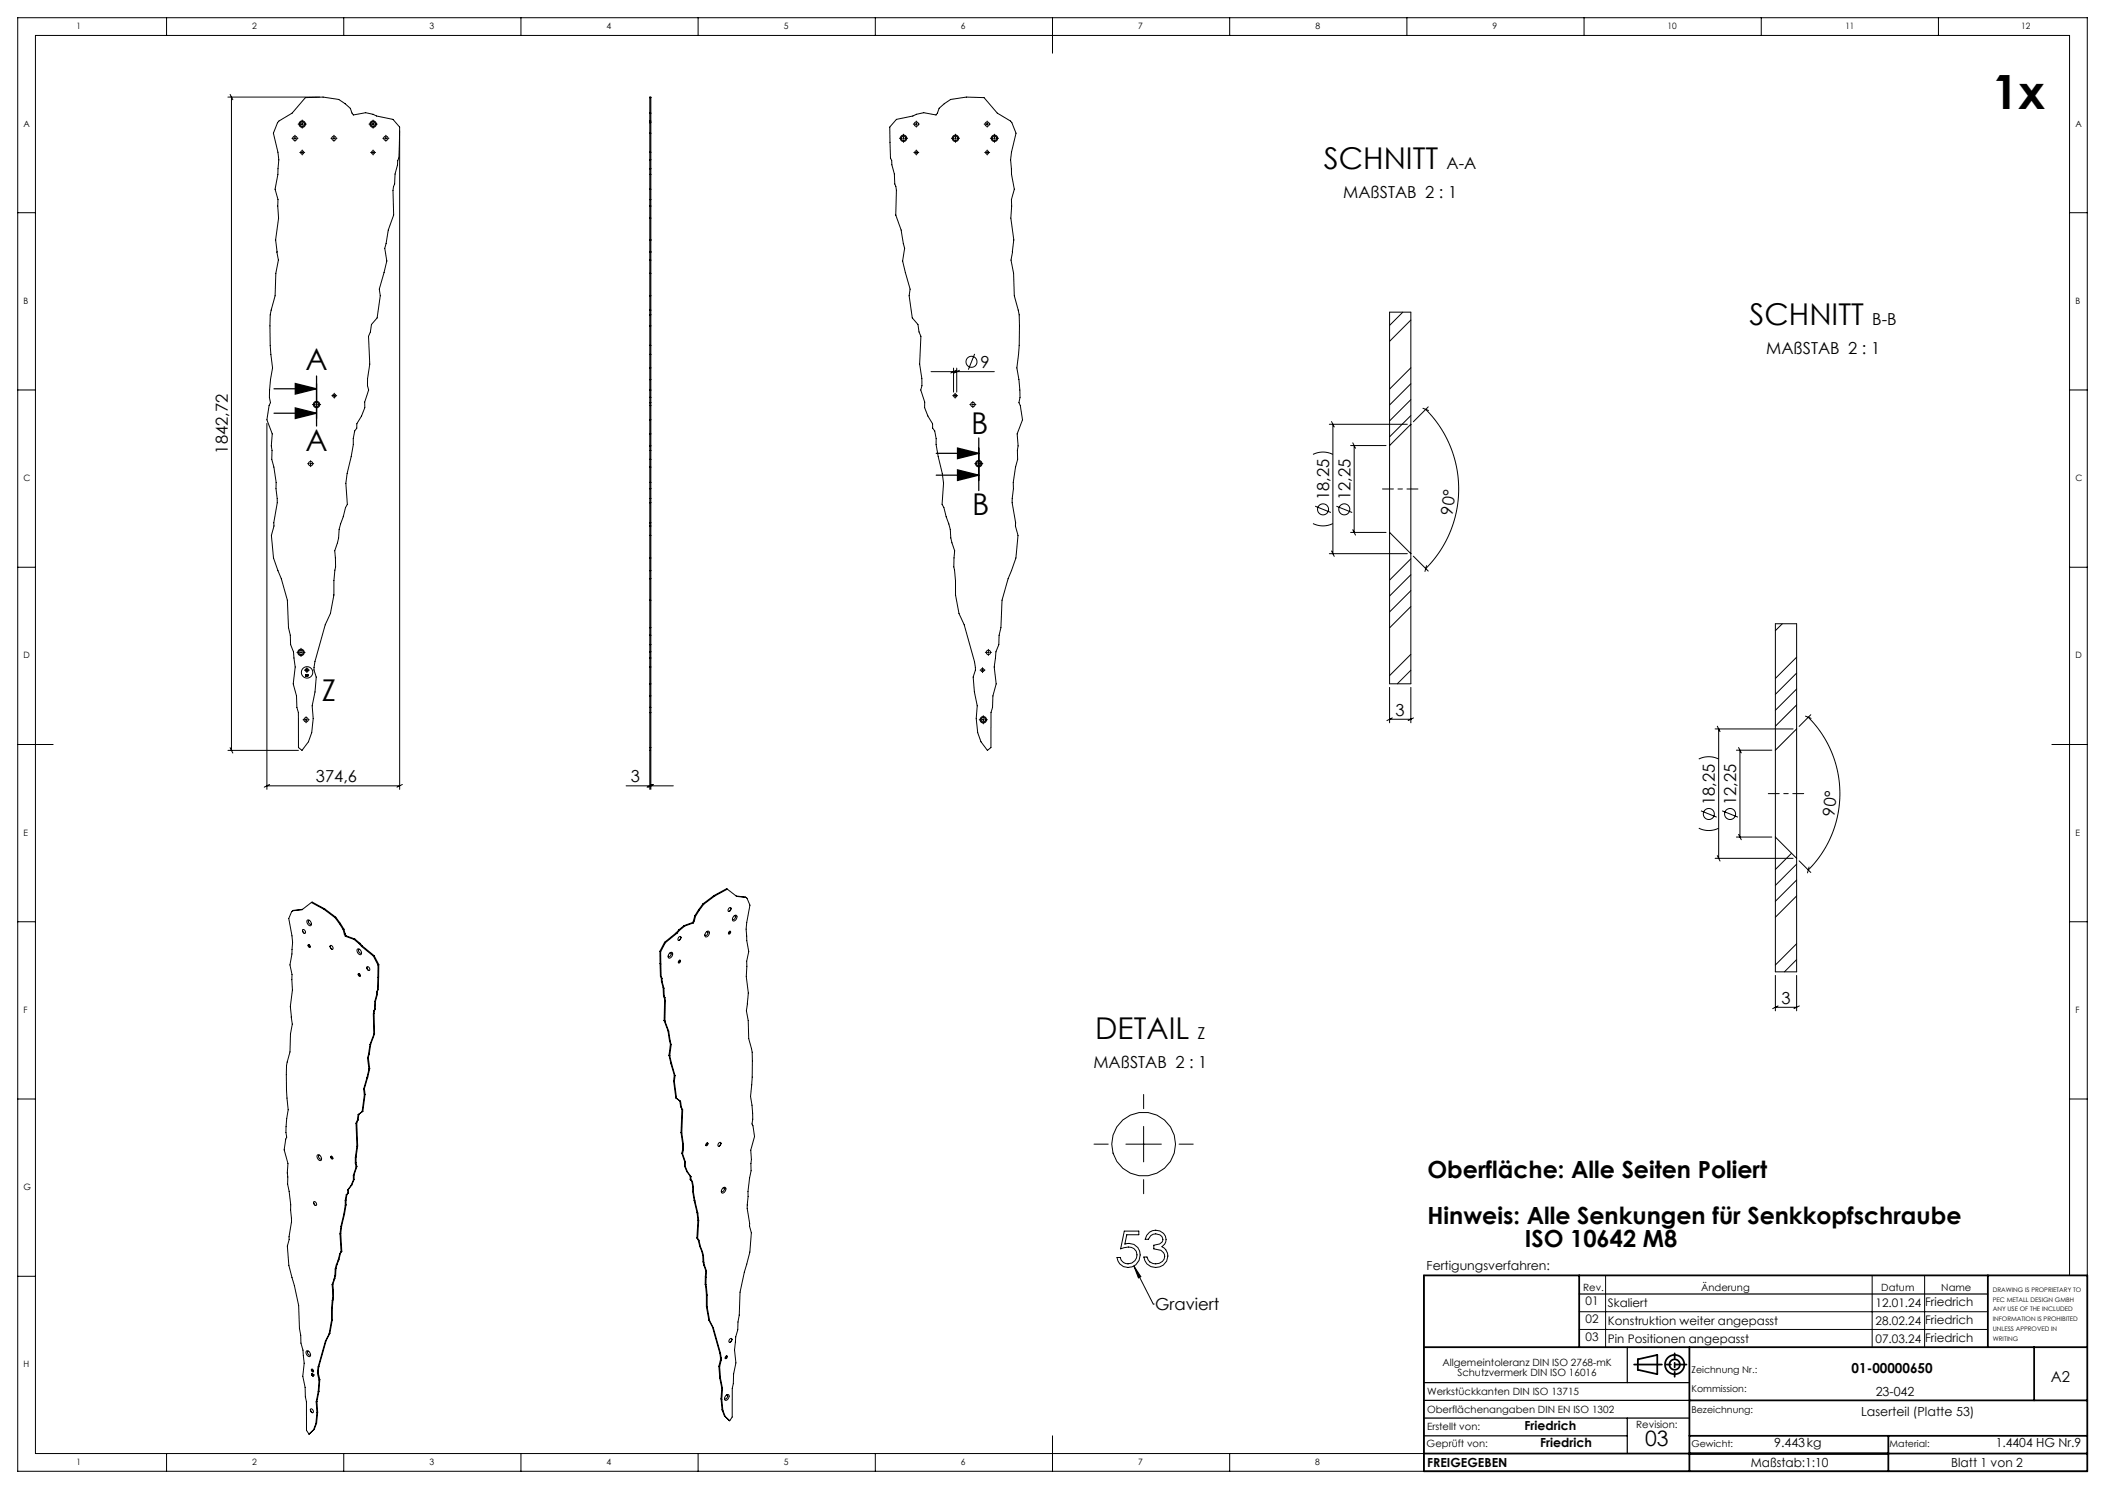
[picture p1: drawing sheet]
<svg xmlns="http://www.w3.org/2000/svg" width="594mm" height="420mm" viewBox="0 0 594 420" stroke-linecap="round" stroke-linejoin="round" font-family="sans-serif">
<g fill="none" stroke="#000" stroke-width=".28">
<path d="M47 5v5M97 5v5M147 5v5M197 5v5M247 5v5M297 5v10M347 5v5M397 5v5M447 5v5M497 5v5M547 5v5M64.3 27.4h25.9"/>
<path d="M64.9 26.6l.8 1.5M65.3 27.4v184.3M78.7 34.2l3.7-2.3 3.8-4.4 5-.1 4.4 .7 3.3 2.5 .8 1.8 3.5-.6 2.1 .4 1 .5 4.6 1 1.9 2.1-.2 8.8-.4 .7v1.2l-.7 2.6-.1 2.8-.5 1.8 .2 6.9-1.5 4.3-1 5.1 .5 3.7-2.1 7.9 .3 1.8-.9 6.3-1.6 1.8-.3 2.1-.5 1.3 .3 7.8-.6 4.1v2l.3 1.2-1.1 3.4v1.6l-.9 2.3-1.3 2.2v1.3l-.6 .8-.4 2.1v1.7l-1.7 8.1-.4 2.8 .4 6-.5 .9-1.4 4.6-.4 1.6-.1 2.3-1.1 3.7 .2 4.5a34.4 34.4 0 0 0-.5 8l-1 5.1-1.4 3.2-2.9 10.4-.3 2.4 .6 2-.3 4.2-.8 3.9 .3 3.6-.4 4-1 2.5-1.8 2.5-1-.8v-9.9l-.4-1.5-.1-3.2-1-3.4 .6-4.8-.5-4.2-.8-2.1-.1-2.6-.5-2.1-.3-7.8-1.7-6.1-2.2-5.8-.6-6.4 .7-2.6v-.9l.9-5.7-.3-4v-1.7l-.6-4.3-.6-2.2 .1-2.5-.2-1.3 .2-3.4-1.5-4 .6-4 .4-.8a24 24 0 0 1 .6-9.8 61.9 61.9 0 0 1-.4-16.3l1.1-4.1 .2-6.3 .8-3.7-.8-5.8 .8-6.1-.2-5.2-.8-2.9 .8-4.2 .3-4.1-.3-2.2-1.3-5.3 1.2-3zM82.4 39h.3M83 39h.5M83.2 38.1v.4M83.2 38.8v.5M83.2 39.5v.4M83.7 39h.4M84.1 35h.7M85 35h.5M85.3 33.8v.7"/>
<path d="M85.3 34.8v.5M85.3 35.5v.7M85.8 35h.6M93.4 39h.3M94 39h.5M94.2 38.1v.4M94.2 38.8v.5M94.2 39.5v.4M94.7 39h.4M104.1 35h.7M105 35h.5M105.3 33.8v.7"/>
<path d="M105.3 34.8v.5M105.3 35.5v.7M105.8 35h.6M108 39h.4M108.6 39h.5M108.9 38.1v.4M108.9 38.8v.5M108.9 39.5v.4M109.4 39h.4M112.8 36.8v185.9M183.4 27.4h.3v184.3h-.3zM183.4 34.6h.3"/>
<path d="M183.4 37.6h.3M183.4 34.1h.3M183.4 31.9h.3M183.4 27.5h.3M253 33.7l4.6-1 1-.5 2.1-.4 3.4 .6 .9-1.8 3.3-2.5 4.4-.7 5 .1 3.7 4.4 3.8 2.3 .3 .4 1.2 3-1.3 5.3-.2 2.2 .2 4.1 .8 4.2-.8 2.9-.2 5.2 .9 6.1-.8 5.8 .7 3.7 .2 6.3 1.1 4.1a58.6 58.6 0 0 1-.4 16.3 24 24 0 0 1 .6 9.8l.4 .8 .6 4-1.5 4 .3 3.4-.2 1.3 .1 2.5-.6 2.2-.7 4.3 .1 1.7-.4 4 1 5.7-.1 .9 .8 2.6-.6 6.4-2.2 5.8-1.7 6.1-.4 7.8-.5 2.1-.1 2.6-.8 2.1-.5 4.2 .6 4.8-.9 3.4-.1 3.2-.5 1.5v9.9l-1 .8-1.8-2.5-.9-2.5-.4-4 .3-3.6-.8-3.9-.4-4.2 .7-2-.1-.7-.2-1.7-2.9-10.4a23.1 23.1 0 0 1-2.5-12.4l-.4-3.9 .2-4.5-1.1-3.7-.1-2.3-.5-1.6-1.4-4.6-.5-.9 .5-6-.4-2.8-1.7-8.1v-1.7l-.4-2.1-.6-.8v-1.3l-1.4-2.2-.9-2.3v-1.6l-1.1-3.4 .4-1.2-.1-2-.6-4.1 .4-7.8-.6-1.3-.3-2.1-1.6-1.8-.9-6.3 .3-1.8-2.1-7.9 .6-3.7-1-5.1-1.5-4.3 .2-6.9-.5-1.8-.1-2.8-.7-2.6-.1-1.2-.3-.7-.2-8.8zM253.8 39h.7M254.7 39h.5M255 37.8v.7M255 38.8v.5M255 39.5v.7M255.5 39h.6M257.7 35h.4"/>
<path d="M258.3 35h.5M258.6 34.1v.4M258.6 34.8v.5M258.6 35.5v.4M259.1 35h.3M268.5 39h.6M269.4 39h.5M269.6 37.8v.7M269.6 38.8v.5M269.6 39.5v.7M270.1 39h.7M277.7 35h.4"/>
<path d="M278.3 35h.5M278.6 34.1v.4M278.6 34.8v.5M278.6 35.5v.4M279.1 35h.3M279.5 39h.6M280.4 39h.5M280.6 37.8v.7M280.6 38.8v.5M280.6 39.5v.7M281.1 39h.7M5 60h5"/>
<path d="M84.6 43h.2M85 43h.5M85.3 42.3v.2M85.3 42.8v.5M85.3 43.5v.2M85.8 43h.2M104.6 43h.2M105 43h.5M105.3 42.3v.2M105.3 42.8v.5M105.3 43.5v.2M105.8 43h.2"/>
<path d="M183.4 42.9h.3M183.4 49.2h.3M183.4 53.4h.3M183.4 56.3h.3M183.4 58.1h.3M183.4 47.6h.3M183.4 45.1h.3M257.9 43h.2M258.3 43h.5M258.6 42.3v.2M258.6 42.8v.5M258.6 43.5v.2"/>
<path d="M259.1 43h.2M277.9 43h.2M278.3 43h.5M278.6 42.3v.2M278.6 42.8v.5M278.6 43.5v.2M279.1 43h.2M584 60h5M183.4 77.1h.3M183.4 67.6h.3M183.4 67.8h.3M183.4 61.5h.3"/>
<path d="M183.4 71h.3M183.4 73.4h.3M183.4 71.2h.3M183.4 88.8h.3M183.4 91.9h.3M183.4 97.4h.3M183.4 100h.3M183.4 87.5h.3M183.4 83.4h.3M275 99.8l-1.7 4.5M395.9 88.1l-3.8 3.7M398.1 90.3l-6 6"/>
<path d="M5 110h5M75.3 119.4v103.3M88.2 114.1h.6M89.1 114.1h.5M89.3 112.9v.7M89.3 113.9v.5M89.3 114.6v.7M89.8 114.1h.7M93.6 111.6h.2M94.1 111.6h.5M94.3 110.9v.2M94.3 111.4v.5"/>
<path d="M94.3 112.1v.2M94.8 111.6h.2M183.4 110h.3M183.4 114.4h.3M183.4 118.4h.3M183.4 113.6h.3M183.4 112.1h.3M183.4 107.1h.3M183.4 103.8h.3M262.7 104.8h17.9M268.8 111.6h.2M269.1 103.8v6.8"/>
<path d="M269.3 111.6h.5M269.5 110.9v.2M269.5 111.4v.5M269.5 112.1v.2M269.8 104.4l-1.5 .8M270 103.8v6.8M270 111.6h.2M270.7 104.4l-1.5 .8M273.7 114.1h.3M274.3 114.1h.5M274.5 113.2v.4M274.5 113.9v.5"/>
<path d="M274.5 114.6v.4M275 114.1h.4M375.1 119.7h22M375.7 118.9l.8 1.5M376.1 119.7v36.5M398.1 103.7l-6 6M398.1 108.2l-6 6M398.1 112.7l-6 6M398.1 117.2l-6 6M398.1 119.7v-31.6h-6v37.6M398.1 119.7v36.5M398.1 119.7l-6 6"/>
<path d="M401.5 115.2l1.6 .6M402.3 115.5a31.8 31.8 0 0 1 0 44.9M403 114.8l-4.2 4.2M584 110h5M86.8 130.8h.4M87.4 130.8h.5M87.7 129.9v.4M87.7 130.5v.5M87.7 131.3v.3M88.2 130.8h.3M183.4 122.4h.3M183.4 125.8h.3"/>
<path d="M183.4 127.1h.3M183.4 129.6h.3M183.4 131.8h.3M183.4 136.1h.3M183.4 137.8h.3M275 130.8h.7M275.9 130.8h.5M276.2 129.6v.7M276.2 130.5v.5M276.2 131.3v.6M276.7 130.8h.7M370.5 128.2a6.3 6.3 0 0 1 5.6 0"/>
<path d="M381.1 125.7h10M381.7 124.9l.8 1.5M382.1 125.7v24.5M392.1 125.7v24.5M5 160h5M183.4 151h.3M183.4 157.4h.3M183.4 148.4h.3M183.4 147.5h.3M183.4 141.8h.3M183.4 140.6h.3M370.5 147.7a6.3 6.3 0 0 0 5.6 0"/>
<path d="M371.1 142.8l4.5 1.8M375.1 156.2h22M375.7 155.4l.8 1.5M377.1 142.8l4.5 1.8M381.1 150.2h10M381.7 149.4l.8 1.5M392.1 150.2v42.7h6v-36.7M392.1 150.2l6 6M398.1 157.6l-6 6M398.8 156.9l4.2 4.2M402.5 159.6l-.4 1.6M584 160h5"/>
<path d="M183.4 161h.3M183.4 163.2h.3M183.4 169.3h.3M183.4 177.1h.3M183.4 179.2h.3M398.1 162.1l-6 6M398.1 166.6l-6 6M398.1 171.1l-6 6M502.9 175.9l-1.9 2M83.8 184h.6M84.7 184h.5M84.9 182.9v.6"/>
<path d="M84.9 183.8v.5M84.9 184.5v.7M85.4 184h.7M85.9 189h.2M86.3 190.2h.2M86.4 189h.5M86.4 190.3l.2 .3-.2 .2-.2-.2h.3l-.2-.1zM86.5 190.2v.1M86.6 188.3v.2M86.6 188.8v.5M86.6 189.5v.2M86.6 190.6h.1"/>
<path d="M86.8 190.3h.1M86.7 190.5l.2 .1M86.7 190.4v.1M86.8 190.2l.1 .4M86.8 190.3l-.1 .1M86.9 190.6h-.3M86.9 190.6l-.1 .2-.2-.2M87.1 189h.2M183.4 181.8h.3M183.4 183.9h.3M183.4 188.1h.3M183.4 192.9h.3"/>
<path d="M183.4 196.3h.3M183.4 185.6h.3M183.4 199.5h.3M276.6 189h.2M277 189h.5M277.3 188.3v.2M277.3 188.8v.5M277.3 189.5v.2M277.8 189h.2M278 184h.4M278.7 184h.5M278.9 183.2v.3"/>
<path d="M278.9 183.8v.5M278.9 184.5v.4M279.4 184h.4M392.1 193.9v10M398.1 184.6l-6 6M398.1 189.1l-3.8 3.8M398.1 193.9v10M507 185.4l-6 6M507 189.9l-6 6M507 194.3l-6 6M507 198.8l-6 6M5 210h10"/>
<path d="M64.3 211.7h19.9M64.9 210.9l.8 1.5M85.5 203h.4M86.1 203h.5M86.4 202.2v.3M86.4 202.8v.5M86.4 203.5v.4M86.9 203h.3M183.4 211.9v10.8M183.4 201h.3M183.4 210.9h.3M183.7 211.9v10.8"/>
<path d="M276.3 203h.7M277.2 203h.5M277.5 201.9v.6M277.5 202.8v.5M277.5 203.5v.7M278 203h.6M392.1 202.9h6M392.9 202.5l-1.5 .8M398.9 202.5l-1.5 .8M479.4 214.1a6.3 6.3 0 0 1 5.6 0M484 205.6h22M484.6 204.8l.8 1.6"/>
<path d="M485 205.6v36.5M490 211.6h10M490.6 210.8l.8 1.6M491 211.6v24.5M501 211.6v24.5M507 205.6v-29.7h-6v35.7M507 205.6v36.5M507 205.6l-6 6M509.5 202l1.6 .6M510.3 202.3a30.5 30.5 0 0 1 0 43.1M511 201.6l-3.3 3.3M579 210h10"/>
<path d="M75.3 221.7h37.5M76.1 221.3l-1.5 .7M113.5 221.3l-1.5 .7M176.7 221.7h13.3M184.1 221.3l-1.5 .7M184.4 221.3l-1.5 .7M479.4 233.6a6.3 6.3 0 0 0 5.6 0M480 228.7l4.4 1.8M486 228.7l4.4 1.8M490 236.1h10M490.6 235.3l.8 1.6M501 236.1v38h6v-32"/>
<path d="M501 236.1l6 6M5 260h5M82.6 256.9l-1.1 2.2a24 24 0 0 1 .3 13.1l.6 2.7 .1 4.3a20.9 20.9 0 0 0 0 9.7l-.5 2.7-.2 5.1-.8 2.9a55.3 55.3 0 0 0 .3 13.4 21.1 21.1 0 0 0-.4 7.8l-.3 .5-.4 3 1.1 3.9-.2 2.6 .1 3.2 .8 5.8 .3 4.8-.7 4.2v.8l-.5 1.9 .4 5.4 1.6 5.7 1.2 5.6 .2 6.5 .4 1.9v2.3a21.9 21.9 0 0 1 .5 9.3l.7 3.1 .1 2.7 .3 1.4v8.1l.7 1M85.4 256.5l-2.8 .4M86.7 259.6a.95 .95 0 0 1 1 .4 .95 .95 0 0 1-.1 1.1l-.8-.5zM87.4 259.6a.52 .52 0 0 0-.3 .8 .52 .52 0 0 0 .8 .1M87.9 254.6l-2.7 2-2.6 .3M87.9 254.6l3.5 1.9M87.9 254.6l.2-.2 3.5 2M91.4 256.5l3.1 2.3M91.6 256.4l-.2 .1M91.6 256.4l3.1 2.3"/>
<path d="M94.5 258.8l1.3 1.8M94.7 258.7l-.2 .1M94.7 258.7l1.3 1.7M195.7 259.6l.2 .1M195.7 259.6l-.2 .6M195.9 259.7l-.2 .6M196.1 258.3l.2 .1M196.1 258.3l-.4 1.3M196.3 258.4l-.4 1.3M197.1 256.7l.2 .1M197.1 256.7l-1 1.6M197.3 256.8l-1 1.6"/>
<path d="M198.4 255l.2 .1M198.4 255l-1.3 1.7M198.6 255.1l-1.3 1.7M201.5 252.6l.2 .1M201.5 252.6l-3.1 2.4M201.7 252.7l-3.1 2.4M205.2 250.8l-3.5 1.9M205.2 250.8l2.7 2 2.6 .4M205.2 250.8l-.2-.1-3.5 1.9M205.7 256.2a.4 .4 0 0 1 .7 0 .4 .4 0 0 1-.3 .6 .38 .38 0 0 1-.6 .2 .38 .38 0 0 1 0-.6zM206.3 256.2l-.5 .9M207.1 258.4a.52 .52 0 0 1 .8-.2 .52 .52 0 0 1 0 .9l-.1 .1a.61 .61 0 0 1-.9 .6 .61 .61 0 0 1 0-1.1z"/>
<path d="M207.2 258.3a.52 .52 0 0 1 .2 .7 .52 .52 0 0 1-.7 .2M207.7 252.7l2.8 .5M210.5 253.2l1.1 2.1a24 24 0 0 0-.3 13.1l-.6 2.7-.1 4.4a20.9 20.9 0 0 1 0 9.6l.5 2.8 .2 5.1 .8 2.8a55.3 55.3 0 0 1-.3 13.5 21.1 21.1 0 0 1 .4 7.7l.3 .5 .4 3.1-1.1 3.8 .2 2.7-.1 3.1-.8 5.9-.3 4.8 .7 4.2v.8l.5 1.8-.4 5.5-1.6 5.6-1.2 5.7-.2 6.4-.4 2v2.2a21.9 21.9 0 0 0-.5 9.3l-.7 3.2-.1 2.7-.3 1.3v8.1l-.7 1.1M484 242.1h22M484.6 241.3l.8 1.6M505.6 240.7l-4.6 4.5M507 243.7l-6 6M507 248.2l-6 6M507 252.7l-6 6M507.7 242.8l3.3 3.3M510.5 244.6l-.5 1.6M584 260h5"/>
<path d="M85.4 262.4l.5 .9M85.5 262.2h.2l.4 .4a.41 .41 0 0 1-.1 .7 .41 .41 0 0 1-.5-.4zM87 266.5l.4 .2a.32 .32 0 0 1 .2 .4 .32 .32 0 0 1-.4 .2 .32 .32 0 0 1-.2-.4zM87.1 266.4l.4 .7M93.1 266.9l.6 .9M93.2 266.7h.3l.4 .4a.41 .41 0 0 1-.1 .7 .41 .41 0 0 1-.6-.4zM95.8 260.6l1 1.6M96 260.4l-.2 .2M96 260.4l1 1.7M96.8 262.2l.4 1.3M97 262.1l-.2 .1M97 262.1l.4 1.3"/>
<path d="M97.2 263.5l.2 .6M97.4 263.4l-.2 .1M97.4 263.4l.3 .6M97.4 264.1l2.5 .9M97.7 264l-.3 .1M97.7 264l2.4 .9M99.9 265l1.5 1.2M100.1 264.9l-.2 .1M100.1 264.9l1.5 1.2M100.8 267.7a.95 .95 0 0 1 1 .5 .95 .95 0 0 1-.1 1.1l-.8-.6zM101.1 274.6l.5 .2a.32 .32 0 0 1 .1 .5 .32 .32 0 0 1-.4 .1 .32 .32 0 0 1-.2-.4zM101.3 274.6l.4 .7"/>
<path d="M101.4 266.2l.7 .8M101.5 267.8a.52 .52 0 0 0-.2 .7 .52 .52 0 0 0 .7 .2M101.6 266.1l-.2 .1M101.6 266.1l.7 .8M102.1 267l3.2 2.7M102.3 266.9l-.2 .1M102.3 266.9l3.3 2.6M103.5 272.8l.5 .9M103.6 272.7h.3l.4 .4a.41 .41 0 0 1-.1 .7 .41 .41 0 0 1-.6-.5zM105.3 269.7l1.4 2.5M105.6 269.5l-.3 .2M105.6 269.5l1.3 2.6"/>
<path d="M106.3 279.7v1M106.5 279.6l-.2 .1M106.5 279.6v.9M106.5 279.2l-.2 .5M106.6 275.7l-.1 3.5M106.7 272.2l-.1 3.5M106.7 279.1l-.2 .1M106.7 279.1l-.2 .5M106.8 275.6l-.2 .1M106.8 275.6l-.1 3.5M106.9 272.1l-.2 .1M106.9 272.1l-.1 3.5"/>
<path d="M186.2 268.3l.2 .1M186.2 268.3l.1 3.5M186.3 271.8l.2 .1M186.3 271.8l.1 3.6M186.4 275.4l.2 .1M186.4 275.4l.2 .4M186.4 268.4l.1 3.5M186.5 271.9l.1 3.6M186.6 275.5l.2 .5M186.6 275.8l.2 .2M186.6 275.8v1M186.6 276.8l.2 .1"/>
<path d="M186.6 276.8l.5 1.8M186.8 276v.9M186.8 276.9l.5 1.8M187.1 278.6l.2 .1M187.1 278.6l.1 2.3M187.3 278.7l.1 2.3M187.5 265.8l.3 .1M187.5 265.8l-1.3 2.5M187.8 265.9l-1.4 2.5M188.9 268.9a.52 .52 0 0 1 .8-.2 .52 .52 0 0 1 0 .8l-.1 .2a.61 .61 0 0 1-.9 .5 .61 .61 0 0 1 0-1zM189.1 268.8a.52 .52 0 0 1 .2 .7 .52 .52 0 0 1-.8 .2M190.8 263.1l.2 .1"/>
<path d="M190.8 263.1l-3.3 2.7M191 263.2l-3.2 2.7M191.5 262.3l.2 .1M191.5 262.3l-.7 .8M191.6 264.3a.4 .4 0 0 1 .6 .1 .4 .4 0 0 1-.2 .6 .38 .38 0 0 1-.6 .2 .38 .38 0 0 1 0-.6zM191.6 271a.29 .29 0 0 1 .5-.1 .29 .29 0 0 1-.2 .5 .3 .3 0 0 1-.4 .2 .3 .3 0 0 1 0-.5zM191.7 262.4l-.7 .8M191.8 270.8l-.4 .7M192.1 264.4l-.5 .8M193 261.1l.2 .1M193 261.1l-1.5 1.2M193.2 261.2l-1.5 1.2"/>
<path d="M195.5 260.2l.2 .1M195.5 260.2l-2.5 .9M195.7 260.3l-2.5 .9M199.3 262.9a.52 .52 0 0 1 .8-.2 .52 .52 0 0 1 0 .9l-.1 .1a.61 .61 0 0 1-.9 .6 .61 .61 0 0 1 0-1.1zM199.4 262.8a.52 .52 0 0 1 .2 .7 .52 .52 0 0 1-.7 .2M205.7 262.8a.29 .29 0 0 1 .5 0 .29 .29 0 0 1-.1 .4 .3 .3 0 0 1-.5 .2 .3 .3 0 0 1 .1-.5zM206 262.7l-.4 .7M501 275.1v10M507 266.2l-6 6M507 270.7l-3.5 3.4M507 275.1v10M103.7 298.4l.4 3.1"/>
<path d="M103.9 298.3l-.2 .1M103.9 298.3l.4 3.1M104 297.5l-.3 .9M104.2 297.3l-.2 .2M104.2 297.3l-.3 1M104.4 294.6l-.4 2.9M104.6 294.5l-.2 .1M104.6 294.5l-.4 2.8M105.3 286l.2 5.7M105.5 285.2l-.2 .8M105.5 291.8l-1.1 2.8M105.5 291.7v.1"/>
<path d="M105.6 285.9l-.3 .1M105.6 285.9l.1 5.7M105.7 285.1l-.2 .1M105.7 285.1l-.1 .8M105.7 284.7l-.2 .5M105.7 291.7l-.2 .1M105.7 291.7l-1.1 2.8M105.7 291.6l-.2 .1M105.7 291.6v.1M105.8 282.5l-.1 2.2M105.9 284.6l-.2 .1M105.9 284.6l-.2 .5"/>
<path d="M106 282.4l-.2 .1M106 282.4l-.1 2.2M106.3 280.7l-.5 1.8M106.5 280.5l-.2 .2M106.5 280.5l-.5 1.9M187.2 280.9l.2 .1M187.2 280.9l.2 .4M187.4 287.9l.2 .1M187.4 287.9l1.1 2.8M187.4 281l.2 .4M187.4 281.3l.2 .1M187.4 281.3l.1 .8"/>
<path d="M187.5 282.1l.3 .2M187.5 282.1l-.1 5.8M187.6 288l1.1 2.9M187.6 281.4l.2 .9M187.8 282.3l-.2 5.7M188.5 290.7l.2 .2M188.5 290.7l.4 2.9M188.7 290.9l.4 2.8M188.8 297.7l.2 .1M188.8 297.7h.1M188.8 297.7l.5 2.3M188.9 293.6l.2 .1"/>
<path d="M188.9 293.6l.3 .9M189 297.8h.1M189 297.8l.5 2.3M189.1 293.7l.3 1M189.2 294.5l.2 .2M189.2 294.5l-.4 3.2M189.4 294.7l-.4 3.1M501 284.1h6M501.7 283.7l-1.5 .8M507.7 283.7l-1.5 .8M5 310h5M100.5 316.8l.2 6.6"/>
<path d="M100.7 316.7l-.2 .1M100.7 316.7l.2 6.5M100.8 316l-.3 .8M101.1 315.9l-.3 .1M101.1 315.9l-.4 .8M101.1 314.4l-.3 1.6M101.1 314.4l.2-.1-.2 1.6M102.4 313.4l-1.3 1M102.6 307.2l.2 1.6M102.8 308.8l-.6 4.8 .2-.2M102.8 307.1l-.2 .1M102.8 307.1l.2 1.6"/>
<path d="M103 308.7l-.2 .1M103 308.7l-.6 4.7M103.6 303.9l-1 3.3M103.8 303.8l-.2 .1M103.8 303.8l-1 3.3M104.1 301.6l-.5 2.3M104.1 301.5v.1M104.3 301.5l-.2 .1M104.3 301.5l-.5 2.3M104.3 301.4l-.2 .1M104.3 301.4v.1M189.3 300l.2 .1"/>
<path d="M189.3 300l1 3.3M189.5 300.1l1 3.3M190.1 304.9l.2 .2M190.1 304.9l.6 4.8M190.3 303.3l.2 .1M190.3 303.3l-.2 1.6M190.3 305.1l.6 4.7-.2-.1M190.5 303.4l-.2 1.7M190.7 309.7l1.4 1M192.1 310.7l.2 1.6M192.1 310.7l-.3-.2 .3 1.6M192.1 312.1l.2 .2"/>
<path d="M192.1 312.1l.3 .8M192.2 319.5l.2 .1M192.2 319.5l.4 3.1M192.3 312.3l.3 .8M192.4 319.6l.4 3.1M192.4 312.9l.2 .2M192.4 312.9l-.2 6.6M192.6 313.1l-.2 6.5M322.7 308.7v4M322.7 317.7v10M584 310h5M88.5 339.1l.5 .9"/>
<path d="M88.6 339h.4l.2 .3a.41 .41 0 0 1 0 .7 .41 .41 0 0 1-.6-.4zM89.6 325.8a.95 .95 0 0 1 1 .5 .95 .95 0 0 1-.1 1.1l-.9-.6zM90.2 325.9a.52 .52 0 0 0-.2 .7 .52 .52 0 0 0 .7 .2M93.4 326.2l.4 .2a.32 .32 0 0 1 .2 .4 .32 .32 0 0 1-.4 .2 .32 .32 0 0 1-.2-.4zM93.5 326.1l.4 .7M97.4 338.6v1.4M97.4 340l-.4 2.5M97.6 338.5l-.2 .1M97.6 338.5v1.4M97.6 339.9l-.2 .1M97.6 339.9l-.4 2.5M97.7 337l-.3 1.6"/>
<path d="M97.9 336.9l-.2 .1M97.9 336.9l-.3 1.6M98.1 336.6l-.4 .4M98.1 335.6v1M98.3 336.5l-.2 .1M98.3 336.5l-.4 .4M98.3 335.5l-.2 .1M98.3 335.5v1M99.1 334.4l-1 1.2M99.3 334.2l-.2 .2M99.3 334.2l-1 1.3M99.7 331.5v1.3"/>
<path d="M99.7 332.8l-.6 1.6M99.9 331.4l-.2 .1M99.9 331.4v1.3M99.9 332.7l-.2 .1M99.9 332.7l-.6 1.5M100.3 328.1l.2 1.1M100.3 326.4v1.7M100.5 327.9l-.2 .2M100.5 327.9l.2 1.2M100.5 326.3l-.2 .1M100.5 326.3v1.6M100.5 329.2l-.8 2.3"/>
<path d="M100.7 329.1l-.2 .1M100.7 329.1l-.8 2.3M100.7 323.4l-.4 3M100.9 323.2l-.2 .2M100.9 323.2l-.4 3.1M192.4 325.3l.2 .1M192.4 325.3l.8 2.3M192.6 325.4l.8 2.4M192.6 322.6l.2 .1M192.6 322.6v1.6M192.6 324.2l.2 .1M192.6 324.2l-.2 1.1"/>
<path d="M192.8 322.7v1.6M192.8 324.3l-.2 1.1M193.2 328.9l.2 .2M193.2 328.9l.6 1.6M193.2 327.6l.2 .2M193.2 327.6v1.3M193.4 329.1l.6 1.5M193.4 327.8v1.3M193.8 330.5l.2 .1M193.8 330.5l1 1.2M194 330.6l1 1.2M194.8 331.7l.2 .1"/>
<path d="M194.8 331.7v1M194.8 332.7l.2 .2M194.8 332.7l.4 .4M195 331.8v1.1M195 332.9l.4 .4M195.2 333.1l.2 .2M195.2 333.1l.3 1.6M195.4 333.3l.3 1.6M195.5 336.1l.2 .1M195.5 336.1l.4 2.5M195.5 334.7l.2 .2M195.5 334.7v1.4"/>
<path d="M195.7 336.2l.4 2.6M195.7 334.9v1.3M195.9 338.6l.2 .2M195.9 338.6l.8 3.4M196.1 338.8l.8 3.4M199.3 322.5a.29 .29 0 0 1 .5 0 .29 .29 0 0 1-.1 .4 .3 .3 0 0 1-.5 .2 .3 .3 0 0 1 .1-.5zM199.6 322.4l-.4 .7M202.9 322.4a.4 .4 0 0 1 .6 0 .4 .4 0 0 1-.2 .6 .38 .38 0 0 1-.6 .3 .38 .38 0 0 1 0-.7zM203.4 322.4l-.5 .9M203.9 335.2a.52 .52 0 0 1 .8-.2 .52 .52 0 0 1 0 .8l-.1 .2a.61 .61 0 0 1-.9 .5 .61 .61 0 0 1 0-1zM204.1 335.1a.52 .52 0 0 1 .2 .7 .52 .52 0 0 1-.7 .1M308.7 322.7h4"/>
<path d="M317.7 322.7h10M322.7 332.7v4M332.7 322.7h4M5 360h5M94.5 359.8l-.2 1M94.6 357.9l-.1 1.9M94.7 359.7l-.2 .1M94.7 359.7l-.2 1M94.8 357.8l-.2 .1M94.8 357.8l-.1 1.9M94.9 356.8l-.3 1.1M95.1 356.7l-.2 .1"/>
<path d="M95.1 356.7l-.3 1.1M95.4 355.5l-.5 1.3M95.6 355.3l-.2 .2M95.6 355.3l-.5 1.4M95.9 353.6l-.5 1.9M95.9 348l.3 5.1M96.1 353.5l-.2 .1M96.1 353.5l-.5 1.8M96.2 347.9l-.3 .1M96.2 347.9l.3 5.1M96.2 345.9l-.3 2.1M96.2 353.1l-.3 .5"/>
<path d="M96.4 345.8l-.2 .1M96.4 345.8l-.2 2.1M96.5 353l-.3 .1M96.5 353l-.4 .5M97 342.5l-.8 3.4M97.2 342.4l-.2 .1M97.2 342.4l-.8 3.4M196.7 349.2l.2 .1M196.7 349.2l.3 .5M196.7 342l.2 .2M196.7 342l.2 2.2M196.9 349.3l.3 .5"/>
<path d="M196.9 342.2l.3 2.1M196.9 344.2l.3 .1M196.9 344.2l-.2 5M197 349.7l.2 .1M197 349.7l.5 1.9M197.2 344.3l-.3 5M197.2 349.8l.5 1.9M197.5 351.6l.2 .1M197.5 351.6l.5 1.3M197.7 351.7l.5 1.4M198 352.9l.2 .2M198 352.9l.3 1.1"/>
<path d="M198.2 353.1l.3 1.1M198.3 354l.2 .2M198.3 354l.1 1.9M198.4 355.9l.2 .2M198.4 355.9l.2 1M198.5 354.2l.1 1.9M198.6 356.1l.2 .9M198.6 356.9l.2 .1M198.6 356.9l.6 1.5M198.8 357l.6 1.6M199.2 358.4l.2 .2M199.2 358.4l-.2 1.8"/>
<path d="M199.4 358.6l-.2 1.7M317.3 347.3h4.1v1h-3.4l-.6 2.6a3.4 3.4 0 0 1 4.4 3.5 3.4 3.4 0 0 1-4.8 2.9l-1-.8-.5-.8-.3-1h.9a2.39 2.39 0 0 0 3.9 1.1 2.39 2.39 0 0 0-.8-4l-.8-.1-2.2 .6zM320 357.1l5.4 10.7M320 357.1l1.9 3-.7 .4zM324.4 347.6a2.78 2.78 0 0 1 3.5-.1 2.78 2.78 0 0 1 .8 3.4l-.8 .8a3.1 3.1 0 0 1 1.5 3.6 3.1 3.1 0 0 1-3.3 2.2 3.2 3.2 0 0 1-3.3-2.9h.9a2.56 2.56 0 0 0 2.5 1.9 2.56 2.56 0 0 0 2.5-2.1l-.3-1-.8-.7-2-.4v-1.1l1.6-.3 .7-.5a1.36 1.36 0 0 0-.6-2.1 2.23 2.23 0 0 0-3.2 1.3h-.9l.4-1.1zM401.8 359.7v55.3M453.1 359.7v20.3M528.3 359.7v20.3M543.1 359.7v20.3M584 359.7v-349.7h-574v400h391.8M589 359.7v-354.7h-584v410h584M91.8 378.3l-2 7.3"/>
<path d="M92 378.1l-.2 .2M92 378.1l-2 7.3M92.9 376.3l-1.1 2M93.1 376.1l-.2 .2M93.1 376.1l-1.1 2M93.5 372.5l-.6 3.8M93.6 372.4l-.1 .1M93.6 369.1v3.3M93.7 362.3l.2 1.7M93.8 366.8l-.2 2.3M93.8 372.3l-.3 .2M93.8 372.3l-.7 3.8"/>
<path d="M93.8 372.2l-.2 .2M93.8 372.2v.1M93.8 369l-.2 .1M93.8 369v3.2M93.9 364v2.1M93.9 366.1l-.1 .7M93.9 362.2l-.2 .1M93.9 362.2l.2 1.7M94 366.7l-.2 .1M94 366.7l-.2 2.3M94.1 363.9l-.2 .1M94.1 363.9v2.1"/>
<path d="M94.1 366l-.2 .1M94.1 366l-.1 .7M94.3 360.8l-.6 1.5M94.5 360.7l-.2 .1M94.5 360.7l-.6 1.5M199 362.2l.2 .2M199 362.2l.1 .7M199 360.2l.2 .1M199 360.2v2M199.1 362.9l.3 .1M199.1 362.9l.2 2.3M199.2 362.4l.2 .6"/>
<path d="M199.2 360.3v2.1M199.3 365.2l.2 .1M199.3 365.2v3.3M199.3 368.5l.2 .1M199.3 368.5v.1M199.3 368.6l.3 .1M199.3 368.6l.7 3.8M199.4 363l.1 2.3M199.5 365.3v3.3M199.5 368.6l.1 .1M199.6 368.7l.6 3.8M200 372.4l.2 .1"/>
<path d="M200 372.4l1.1 2M200.2 372.5l1.1 2M201.1 374.4l.2 .1M201.1 374.4l2 7.3M201.3 374.5l2 7.3M206 377.7a.4 .4 0 0 1 .6 0 .4 .4 0 0 1-.2 .6 .38 .38 0 0 1-.6 .3 .38 .38 0 0 1 0-.7zM206.5 377.7l-.5 .9M325.4 367.8h.1M445.6 375h115.3M445.6 370h115.3M86.5 381.1a.95 .95 0 0 1 1 .5 .95 .95 0 0 1-.1 1.1l-.9-.6zM87.1 381.2a.52 .52 0 0 0-.2 .7 .52 .52 0 0 0 .7 .2"/>
<path d="M87.6 397.6l.5 .9M87.7 397.4h.3l.3 .4a.41 .41 0 0 1 0 .7 .41 .41 0 0 1-.6-.4zM87.9 386.2l.5 .2a.32 .32 0 0 1 .1 .5 .32 .32 0 0 1-.4 .1 .32 .32 0 0 1-.2-.4zM87.9 387.7h.1M88 387.5l-.1 .2M88 387.5l.1 .1M88 387.6l.1 .3M88 387.5h.1M88 387.9h.1M88 387.9l-.1-.2 .1 .2M88 387.7l.1 .1M88 387.7h.1"/>
<path d="M88.1 386.2l.4 .7M88.1 387.8l-.1 .1M88.1 387.8v.1M88.1 387.8h.1M88.1 387.6h.1M88.1 387.9h-.1M88.2 387.9l.1 .2zM88.2 387.7l.2 .1M88.2 387.7h.1M88.3 387.9l.1 .1M88.3 387.9h.1M88.3 388.1h.1"/>
<path d="M88.3 387.7l.1 .1M88.3 387.7h-.1M88.3 387.7h.1M88.4 387.9v.1M88.4 387.9h.1M88.4 387.8l-.1 .1M88.4 387.8h-.1M88.4 387.8h.1M88.4 388h-.1M88.4 388h.1M88.4 388l-.1 .1M88.4 387.8v.1"/>
<path d="M89.2 395.4l.2 3.1M89.4 398.5l-.3 3.1M89.4 395.3l-.2 .1M89.4 395.3l.2 3M89.6 387.4l.4 1.9M89.6 386.8v.6M89.6 398.3l-.2 .2M89.6 398.3l-.3 3.1M89.8 385.6l-.2 1.2M89.8 392.6l-.6 2.8M89.8 387.3l-.2 .1M89.8 387.3l.4 1.8"/>
<path d="M89.8 386.7l-.2 .1M89.8 386.7v.6M90 385.4l-.2 .2M90 385.4l-.2 1.3M90 392.4l-.2 .2M90 392.4l-.6 2.9M90 389.3l-.2 3.3M90.2 389.1l-.2 .2M90.2 389.1l-.2 3.3M202.9 385.4l.2 .1M202.9 385.4l.2 3.3M203.1 385.5l.2 3.3"/>
<path d="M203.1 388.7l.2 .1M203.1 388.7l.6 2.8M203.1 381.7l.2 .1M203.1 381.7l.2 1.2M203.3 382.9l.2 .1M203.3 382.9v.6M203.3 383.5l.2 .1M203.3 383.5l-.4 1.9M203.3 388.8l.6 2.9M203.3 381.8l.2 1.2M203.5 394.6l.2 .1M203.5 394.6l.3 3.1"/>
<path d="M203.5 383v.6M203.5 383.6l-.4 1.9M203.7 391.5l.2 .2M203.7 391.5l-.2 3.1M203.7 394.7l.3 3.1M203.8 397.7l.2 .1M203.8 397.7l.6 1.7M203.9 391.7l-.2 3M204 397.8l.6 1.7M204.4 399.4l.2 .1M204.4 399.4l1.5 1.4M204.6 399.5l1.3 1.3"/>
<path d="M204.8 382.6a.29 .29 0 0 1 .5-.1 .29 .29 0 0 1-.2 .5 .3 .3 0 0 1-.4 .2 .3 .3 0 0 1 0-.5zM204.8 393.6a.52 .52 0 0 1 .9-.1 .52 .52 0 0 1-.1 .8v.1a.61 .61 0 0 1-1 .6 .61 .61 0 0 1 0-1.1zM205 393.5a.52 .52 0 0 1 .2 .7 .52 .52 0 0 1-.7 .2M205 382.4l-.4 .7M47 410v5M87.4 404.4l-.2 .1M88.7 403.2l-1.5 1.3M89.1 401.6l-.6 1.7 .2-.1M89.3 401.4l-.2 .2M89.3 401.4l-.6 1.8M97 410v5M147 410v5"/>
<path d="M197 410v5M247 410v5M297 405v10M347 410v5"/>
<circle cx="83.2" cy="39" r=".61"/>
<circle cx="85.3" cy="35" r=".61"/>
<circle cx="85.3" cy="35" r=".91"/>
<circle cx="94.2" cy="39" r=".61"/>
<circle cx="105.3" cy="35" r=".91"/>
<circle cx="105.3" cy="35" r=".61"/>
<circle cx="108.9" cy="39" r=".61"/>
<circle cx="255" cy="39" r=".91"/>
<circle cx="255" cy="39" r=".61"/>
<circle cx="258.6" cy="35" r=".61"/>
<circle cx="269.6" cy="39" r=".61"/>
<circle cx="269.6" cy="39" r=".91"/>
<circle cx="278.6" cy="35" r=".61"/>
<circle cx="280.6" cy="39" r=".61"/>
<circle cx="280.6" cy="39" r=".91"/>
<circle cx="85.3" cy="43" r=".45"/>
<circle cx="105.3" cy="43" r=".45"/>
<circle cx="258.6" cy="43" r=".45"/>
<circle cx="278.6" cy="43" r=".45"/>
<circle cx="89.3" cy="114.1" r=".61"/>
<circle cx="89.3" cy="114.1" r=".91"/>
<circle cx="94.3" cy="111.6" r=".45"/>
<circle cx="269.5" cy="111.6" r=".45"/>
<circle cx="274.1" cy="102.1" r="1.56"/>
<circle cx="274.5" cy="114.1" r=".61"/>
<circle cx="87.7" cy="130.8" r=".61"/>
<circle cx="276.2" cy="130.8" r=".61"/>
<circle cx="276.2" cy="130.8" r=".91"/>
<circle cx="373.3" cy="143.7" r="1.56"/>
<circle cx="379.3" cy="143.7" r="1.56"/>
<circle cx="84.9" cy="184" r=".91"/>
<circle cx="84.9" cy="184" r=".61"/>
<circle cx="86.6" cy="189" r=".45"/>
<circle cx="86.7" cy="189.7" r="1.61"/>
<circle cx="277.3" cy="189" r=".45"/>
<circle cx="278.9" cy="184" r=".61"/>
<circle cx="86.4" cy="203" r=".61"/>
<circle cx="277.5" cy="203" r=".61"/>
<circle cx="277.5" cy="203" r=".91"/>
<circle cx="482.2" cy="229.6" r="1.56"/>
<circle cx="488.2" cy="229.6" r="1.56"/>
<circle cx="322.7" cy="322.7" r="9"/>
</g>
<g fill="none" stroke="#000" stroke-width=".35">
<path d="M77.3 109.7h12M77.3 116.6h12M83.3 108.2l6 1.5-6 1.5zM83.3 115.1l6 1.5-6 1.5zM89.3 106v14.2M264.2 127.9h12M264.2 134h12M270.2 126.4l6 1.5-6 1.5zM270.2 132.5l6 1.5-6 1.5zM276.2 123.5v14.9M445.6 365h115.3M459.2 380v10"/>
<path d="M401.8 400h74.9M401.8 390h74.9M401.8 395h74.9M459.2 400v10M401.8 405h57.4"/>
</g>
<g fill="none" stroke="#000" stroke-width=".5">
<path d="M401.8 359.7h187.2v55.3h-187.2zM445.6 359.7v20.3M560.9 359.7v20.3M401.8 380h187.2M476.7 380v35M574 380v15M462.2 383.4l5.5-1.2v5.4l-5.5-1.2zM476.7 395h112.3M401.8 410h187.2M476.7 405h112.3M532.9 405v10"/>
<circle cx="472.6" cy="384.9" r="2.72"/>
<circle cx="472.6" cy="384.9" r="1.47"/>
</g>
<path d="M461.1 384.9h14.8" fill="none" stroke="#000" stroke-width=".5" stroke-dasharray="15.2 1.3 1.3 1.3" stroke-dashoffset="7.4"/>
<path d="M472.6 381.7v6.6" fill="none" stroke="#000" stroke-width=".5" stroke-dasharray="15.2 1.3 1.3 1.3" stroke-dashoffset="13.8"/>
<path d="M400.1 137.9h-10M509 223.9h-10" fill="none" stroke="#000" stroke-width=".28" stroke-dasharray="15.2 1.3 1.3 1.3" stroke-dashoffset="12.1"/>
<g fill="#000">
<path d="M320 357.1l1.9 3-.7 .4z"/>
<path d="M270.2 126.4l6 1.5-6 1.5zM270.2 132.5l6 1.5-6 1.5zM83.3 108.2l6 1.5-6 1.5zM83.3 115.1l6 1.5-6 1.5z"/>
</g>
<text font-size="13.3" x="562.1" y="30.7">1x</text>
<g font-size="8.5">
<text x="373.6" y="47.5">SCHNITT</text>
<text x="493.7" y="91.6">SCHNITT</text>
<text x="86.2" y="104.4">A</text>
<text x="274.1" y="122.4">B</text>
<text x="86.2" y="127.3">A</text>
<text x="274.3" y="145.3">B</text>
<text x="90.9" y="197.6">Z</text>
<text x="309.1" y="293.1">DETAIL</text>
</g>
<g font-size="6.7">
<text x="402.8" y="332.3">Oberfläche: Alle Seiten Poliert</text>
<text x="402.8" y="345.2">Hinweis: Alle Senkungen für Senkkopfschraube</text>
<text x="430.3" y="351.7">ISO 10642 M8</text>
</g>
<text font-size="6" x="464.2" y="407.8">03</text>
<g font-size="4.7">
<text x="408.2" y="47.5">A-A</text>
<text x="379" y="55.7">MAßSTAB 2 : 1</text>
<text x="528.3" y="91.6">B-B</text>
<text x="498.4" y="99.8">MAßSTAB 2 : 1</text>
<text x="276.7" y="103.8">9</text>
<text x="64.3" y="127.9" transform="rotate(-90 64.3 127.9)">1842,72</text>
<text x="375.1" y="141.1" transform="rotate(-90 375.1 141.1)">18,25</text>
<text x="381.1" y="141.1" transform="rotate(-90 381.1 141.1)">12,25</text>
<text x="409.9" y="145.4" transform="rotate(-83 409.9 145.4)">90°</text>
<text x="393.8" y="201.9">3</text>
<text x="89.1" y="220.6">374,6</text>
<text x="178" y="220.6">3</text>
<text x="483.9" y="227" transform="rotate(-90 483.9 227)">18,25</text>
<text x="489.9" y="227" transform="rotate(-90 489.9 227)">12,25</text>
<text x="517.7" y="230.3" transform="rotate(-84 517.7 230.3)">90°</text>
<text x="502.7" y="283.1">3</text>
<text x="338" y="293.1">Z</text>
<text x="308.6" y="301.3">MAßSTAB 2 : 1</text>
<text x="325.9" y="369.6">Graviert</text>
</g>
<text font-size="4.2" x="578.7" y="389.8">A2</text>
<text font-size="3.9" x="522.5" y="387.2">01-00000650</text>
<g font-size="3.5">
<text x="402.6" y="358.2">Fertigungsverfahren:</text>
<text x="529.3" y="393.8">23-042</text>
<text x="525.2" y="399.3">Laserteil (Platte 53)</text>
<text x="430.2" y="403.4">Friedrich</text>
<text x="402.7" y="413.9">FREIGEGEBEN</text>
<text x="434.6" y="408.2">Friedrich</text>
<text x="494" y="413.9">Maßstab:1:10</text>
<text x="500.6" y="408.2">9.443kg</text>
<text x="550.6" y="413.9">Blatt 1 von 2</text>
<text x="563.2" y="408.2">1.4404 HG Nr.9</text>
</g>
<g font-size="3.3">
<text x="447.5" y="368.2">01</text>
<text x="453.7" y="368.8">Skaliert</text>
<text x="529.2" y="368.8">12.01.24</text>
<text x="543.2" y="368.5">Friedrich</text>
<text x="447.5" y="373.2">02</text>
<text x="453.7" y="373.8">Konstruktion weiter angepasst</text>
<text x="529.2" y="373.8">28.02.24</text>
<text x="543.2" y="373.5">Friedrich</text>
<text x="447.5" y="378.2">03</text>
<text x="453.7" y="378.8">Pin Positionen angepasst</text>
<text x="529.2" y="378.8">07.03.24</text>
<text x="543.2" y="378.5">Friedrich</text>
</g>
<g font-size="2.8">
<text x="446.7" y="364.1">Rev.</text>
<text x="480" y="364.1">Änderung</text>
<text x="530.9" y="364.1">Datum</text>
<text x="547.8" y="364.1">Name</text>
<text x="407" y="385.2">Allgemeintoleranz DIN ISO 2768-mK</text>
<text x="411.3" y="388">Schutzvermerk DIN ISO 16016</text>
<text x="402.7" y="393.4">Werkstückkanten DIN ISO 13715</text>
<text x="402.7" y="398.6">Oberflächenangaben DIN EN ISO 1302</text>
<text x="402.7" y="403.4">Erstellt von:</text>
<text x="461.7" y="402.7">Revision:</text>
<text x="402.6" y="408.2">Geprüft von:</text>
</g>
<g font-size="2.7">
<text x="477.3" y="387.2">Zeichnung Nr.:</text>
<text x="477.3" y="392.7">Kommission:</text>
<text x="477.3" y="398.6">Bezeichnung:</text>
<text x="477.3" y="408.2">Gewicht:</text>
<text x="533.2" y="408.2">Material:</text>
</g>
<g font-size="2.5">
<text x="21.6" y="8.2">1</text>
<text x="71.2" y="8.2">2</text>
<text x="121.2" y="8.2">3</text>
<text x="171.2" y="8.2">4</text>
<text x="221.2" y="8.2">5</text>
<text x="271.2" y="8.2">6</text>
<text x="321.2" y="8.2">7</text>
<text x="371.2" y="8.2">8</text>
<text x="421.2" y="8.2">9</text>
<text x="470.5" y="8.2">10</text>
<text x="520.8" y="8.2">11</text>
<text x="570.3" y="8.2">12</text>
<text x="6.7" y="35.7">A</text>
<text x="585.7" y="35.7">A</text>
<text x="6.7" y="85.7">B</text>
<text x="585.7" y="85.7">B</text>
<text x="6.7" y="135.7">C</text>
<text x="585.7" y="135.7">C</text>
<text x="6.7" y="185.7">D</text>
<text x="585.7" y="185.7">D</text>
<text x="6.7" y="235.7">E</text>
<text x="585.7" y="235.7">E</text>
<text x="6.7" y="285.7">F</text>
<text x="585.7" y="285.7">F</text>
<text x="6.7" y="335.7">G</text>
<text x="6.7" y="385.7">H</text>
<text x="21.6" y="413.2">1</text>
<text x="71.2" y="413.2">2</text>
<text x="121.2" y="413.2">3</text>
<text x="171.2" y="413.2">4</text>
<text x="221.2" y="413.2">5</text>
<text x="271.2" y="413.2">6</text>
<text x="321.2" y="413.2">7</text>
<text x="371.2" y="413.2">8</text>
</g>
<g font-size="1.8">
<text x="562.4" y="364.4">DRAWING IS PROPRIETARY TO</text>
<text x="562.4" y="367.2">PEC METALL DESIGN GMBH</text>
<text x="562.4" y="369.9">ANY USE OF THE INCLUDED</text>
<text x="562.4" y="372.7">INFORMATION IS PROHIBITED</text>
<text x="562.4" y="375.4">UNLESS APPROVED IN</text>
<text x="562.4" y="378.2">WRITING</text>
</g>
</svg>
